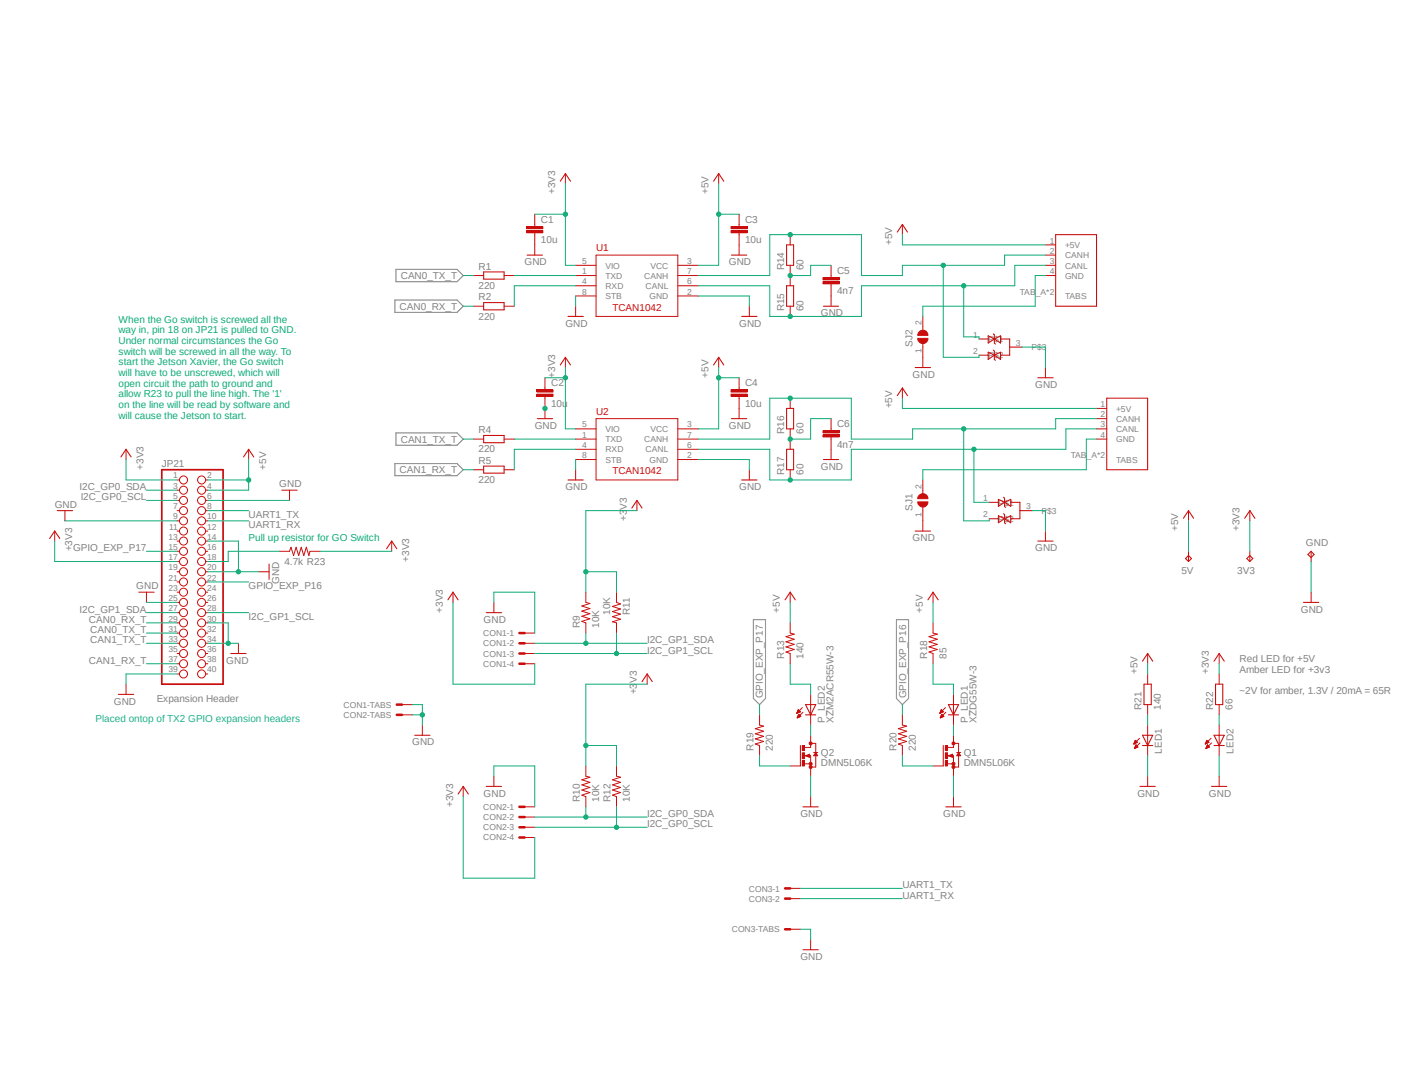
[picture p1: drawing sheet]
<svg xmlns="http://www.w3.org/2000/svg" width="279mm" height="216mm" viewBox="0 0 279 216" stroke-linecap="round" stroke-linejoin="round" font-family="sans-serif">
<path d="M9.4 32.6l268.8 158.8M278.2 32.6l-268.8 158.8" fill="none" stroke="#fff" stroke-width=".2"/>
<path d="M78.5 59.6h12.4l1.2 1.3-1.2 1.2h-12.4zM78.7 53.6h12.2l1.2 1.2-1.2 1.2h-12.2zM78.5 92.2h12.4l1.2 1.2-1.2 1.2h-12.4zM78.7 86.1h12.2l1.2 1.2-1.2 1.2h-12.2zM149.8 123.2h2.4v15.7l-1.2 1.2-1.2-1.2zM178.3 123.2h2.4v15.7l-1.2 1.2-1.2-1.2z" fill="none" stroke="#808080" stroke-width=".21"/>
<path d="M32.2 93.4h12.2v42.6h-12.2z" fill="none" stroke="#c90d0c" stroke-width=".34"/>
<g fill="none" stroke="#c90d0c" stroke-width=".2">
<path d="M112.4 34.5v2M142.9 34.5v2M94.1 54.8h2.1M100.2 54.8h2.1M104.7 45.8h3.2v.5h-3.2zM104.7 45h3.2v.5h-3.2zM106.3 42.6v2.4M106.3 46.3v4.4M114.5 54.8h4M114.5 58.8h4M114.5 52.7h4M114.5 56.8h4"/>
<path d="M118.5 50.7h16.3v12.2h-16.3zM134.8 54.8h4.1M134.8 58.8h4.1M134.8 52.7h4.1M134.8 56.8h4.1M145.4 45.8h3.2v.5h-3.2zM145.4 45h3.2v.5h-3.2zM147 42.6v2.4M147 46.3v4.4M157.1 46.7v2M157.1 52.7v4.1M163.7 56h3.2v.4h-3.2z"/>
<path d="M163.7 55.2h3.2v.4h-3.2zM165.3 52.7v2.5M165.3 56.4v4.5M94.1 60.9h2.1M100.2 60.9h2.1M106.8 78.4h3.2v.4h-3.2zM106.8 77.5h3.2v.4h-3.2zM108.4 75.1v2.5M108.4 78.7v4.5M112.4 71v2.1M142.9 71v2.1M145.4 78.4h3.2v.4h-3.2z"/>
<path d="M145.4 77.5h3.2v.4h-3.2zM147 75.1v2.5M147 78.7v4.5M149 60.9v2M157.1 60.9v2M157.1 79.2v2M25.1 89.3v2.1M35.2 95.4h.5M35.2 97.5h.5M35.2 99.5h.5M40.9 95.4h.4M40.9 97.5h.4"/>
<path d="M40.9 99.5h.4M49.4 89.3v2.1M57.6 97.5v2M94.1 87.3h2.1M94.1 93.4h2.1M100.2 87.3h2.1M100.2 93.4h2.1M114.5 87.3h4M114.5 91.4h4M114.5 85.3h4M114.5 89.3h4M118.5 83.2h16.3v12.2h-16.3z"/>
<path d="M134.8 87.3h4.1M134.8 91.4h4.1M134.8 85.3h4.1M134.8 89.3h4.1M149 93.4v2M157.1 85.3v4M157.1 93.4v2M163.7 86.4h3.2v.5h-3.2zM163.7 85.6h3.2v.5h-3.2zM165.3 83.2v2.4M165.3 86.9v4.5M10.9 105.6v2"/>
<path d="M12.9 101.5v2M29.1 117.7v2.1M35.2 101.5h.5M35.2 103.5h.5M35.2 105.6h.5M35.2 107.6h.5M35.2 109.6h.5M35.2 111.6h.5M35.2 113.7h.5M35.2 115.7h.5M35.2 117.7h.5M35.2 119.8h.5"/>
<path d="M40.9 101.5h.4M40.9 103.5h.4M40.9 105.6h.4M40.9 107.6h.4M40.9 109.6h.4M40.9 111.6h.4M40.9 113.7h.4M40.9 115.7h.4M40.9 117.7h.4M40.9 119.8h.4M51.5 113.7h2M116.5 117.7v2.1l.8 .2-1.6 .5 1.6 .5-1.6 .5 1.6 .5-1.6 .5 1.6 .5-1.6 .5 .8 .3v2.1"/>
<path d="M122.6 117.7v2.1l.8 .3-1.6 .5 1.6 .5-1.6 .5 1.6 .5-1.6 .5 1.6 .5-1.6 .5 .8 .2v2.1M25.1 136v2M35.2 121.8h.5M35.2 123.8h.5M35.2 125.9h.5M35.2 127.9h.5M35.2 129.9h.5M35.2 132h.5M35.2 134h.5M40.9 121.8h.4M40.9 123.8h.4M40.9 125.9h.4"/>
<path d="M40.9 127.9h.4M40.9 129.9h.4M40.9 132h.4M40.9 134h.4M47.4 127.9v2M128.7 134v2M157.1 123.8v2.1l.8 .2-1.6 .5 1.6 .5-1.6 .5 1.6 .5-1.6 .5 1.6 .5-1.6 .5 .8 .3v2.1M161.2 138v6.1M185.5 123.8v2.1l.9 .2-1.7 .5 1.7 .5-1.7 .5 1.7 .5-1.7 .5 1.7 .5-1.7 .5 .8 .3v2.1M189.6 138v6.1M116.5 152.3v2l.8 .2-1.6 .5 1.6 .5-1.6 .5 1.6 .5-1.6 .6 1.6 .5-1.6 .5 .8 .3v2M122.6 152.3v2l.8 .2-1.6 .5 1.6 .5-1.6 .5 1.6 .5-1.6 .6 1.6 .5-1.6 .5 .8 .3v2"/>
<path d="M158.5 141.8h.1M158.5 141.7h.1M158.5 141.6h.3M158.5 141.6h.4M158.5 141.6h.5M158.5 142.7h.1M158.6 141.5h.5M158.6 142.6h.1M158.6 141.4h.5M158.6 141.4h.4M158.6 142.6h.3M158.6 142.5h.4"/>
<path d="M158.7 141.3h.3M158.7 142.5h.5M158.7 142.4h.5M158.7 141.2h.2M158.7 141.2h.1M158.7 142.3h.5M158.7 141.1l.5 .4-.7 .3zM158.7 142.3h.4M158.7 142.2h.3M158.8 142.2h.2M158.8 142l-.3 .7M158.8 142l.5 .4"/>
<path d="M158.8 142.1h.1M158.8 142h.1M159.3 142.4l-.8 .3M159.6 140.7l-1.1 1.1M159.7 141.6l-1.2 1.1M161.2 158.4v2M186.9 141.8h.1M186.9 141.7h.2M186.9 141.6h.3M187 141.6h.4M187 141.6h.5M187 142.7h.1"/>
<path d="M187 141.5h.6M187 141.4h.5M187 142.6h.2M187 142.6h.3M187.1 141.4h.4M187.1 142.5h.4M187.1 141.3h.3M187.1 141.2h.2M187.1 142.5h.5M187.1 142.4h.6M187.2 141.2h.1M187.2 142.3h.4"/>
<path d="M187.2 142.3h.3M187.2 142.2h.3M187.2 141.1l-.3 .7M187.2 141.1l.4 .4-.7 .3M187.2 141.1h.1M187.2 142.1h.2M187.3 142h.1M187.3 142l-.3 .7M187.3 142l.4 .4-.7 .3M188 140.7l-1.1 1.1M188.1 141.6l-1.1 1.1M189.6 158.4v2"/>
<circle cx="36.5" cy="95.4" r=".8"/>
<circle cx="36.5" cy="97.5" r=".8"/>
<circle cx="36.5" cy="99.5" r=".8"/>
<circle cx="40.1" cy="95.4" r=".8"/>
<circle cx="40.1" cy="99.5" r=".8"/>
<circle cx="40.1" cy="97.5" r=".8"/>
<circle cx="36.5" cy="113.7" r=".8"/>
<circle cx="36.5" cy="117.7" r=".8"/>
<circle cx="36.5" cy="111.6" r=".8"/>
<circle cx="36.5" cy="101.5" r=".8"/>
<circle cx="36.5" cy="103.5" r=".8"/>
<circle cx="36.5" cy="115.7" r=".8"/>
<circle cx="36.5" cy="105.6" r=".8"/>
<circle cx="36.5" cy="107.6" r=".8"/>
<circle cx="36.5" cy="109.6" r=".8"/>
<circle cx="36.5" cy="119.8" r=".8"/>
<circle cx="40.1" cy="101.5" r=".8"/>
<circle cx="40.1" cy="113.7" r=".8"/>
<circle cx="40.1" cy="105.6" r=".8"/>
<circle cx="40.1" cy="103.5" r=".8"/>
<circle cx="40.1" cy="115.7" r=".8"/>
<circle cx="40.1" cy="109.6" r=".8"/>
<circle cx="40.1" cy="117.7" r=".8"/>
<circle cx="40.1" cy="111.6" r=".8"/>
<circle cx="40.1" cy="107.6" r=".8"/>
<circle cx="40.1" cy="119.8" r=".8"/>
<circle cx="36.5" cy="134" r=".8"/>
<circle cx="36.5" cy="132" r=".8"/>
<circle cx="36.5" cy="123.8" r=".8"/>
<circle cx="36.5" cy="127.9" r=".8"/>
<circle cx="36.5" cy="129.9" r=".8"/>
<circle cx="36.5" cy="121.8" r=".8"/>
<circle cx="36.5" cy="125.9" r=".8"/>
<circle cx="40.1" cy="134" r=".8"/>
<circle cx="40.1" cy="127.9" r=".8"/>
<circle cx="40.1" cy="121.8" r=".8"/>
<circle cx="40.1" cy="132" r=".8"/>
<circle cx="40.1" cy="129.9" r=".8"/>
<circle cx="40.1" cy="123.8" r=".8"/>
<circle cx="40.1" cy="125.9" r=".8"/>
</g>
<g fill="none" stroke="#c90d0c" stroke-width=".21">
<path d="M111.4 36l1-1.5 1.1 1.5M141.9 36l1-1.5 1 1.5M96.2 54.1h4v1.4h-4zM104.8 50.7h3.1M145.5 50.7h3M156.4 56.8h1.4v4.1h-1.4zM156.4 48.7h1.4v4h-1.4zM96.2 60.2h4v1.4h-4zM111.4 72.6l1-1.6 1.1 1.6M141.9 72.6l1-1.6 1 1.6M147.5 62.9h3M163.7 60.9h3.1"/>
<path d="M24 90.8l1.1-1.5 1 1.5M48.4 90.8l1-1.5 1.1 1.5M56 97.5h3.1M96.2 86.6h4v1.4h-4zM96.2 92.7h4v1.4h-4zM106.8 83.2h3.1M145.5 83.2h3M147.5 95.4h3M156.4 81.2h1.4v4.1h-1.4zM156.4 89.3h1.4v4.1h-1.4zM163.7 91.4h3.1M9.9 107.1l1-1.5 1 1.5"/>
<path d="M11.4 101.5h3M27.6 117.7h3M53.5 112.1v3.1M23.5 138h3.1M45.9 129.9h3M127.7 135.5l1-1.5 1 1.5M160.2 140.1h2l-1 2zM160.2 142.1h2M188.6 142.1h2M188.6 140.1h2l-1 2zM159.7 160.4h3M188.1 160.4h3"/>
</g>
<path d="M104.7 46.1h3.2M104.7 45.3h3.2M145.4 46.1h3.2M145.4 45.3h3.2M163.7 56.2h3.2M163.7 55.4h3.2M106.8 78.6h3.2M106.8 77.7h3.2M145.4 78.6h3.2M145.4 77.7h3.2M163.7 86.7h3.2M163.7 85.9h3.2" fill="none" stroke="#c90d0c" stroke-width=".42"/>
<path d="M182.9 65.9a1 1 0 0 1 1.1-.2 1 1 0 0 1 .5 1h-2l.1-.5z" fill-rule="evenodd" fill="#c90d0c"/>
<path d="M182.9 65.9a1 1 0 0 1 1.1-.2 1 1 0 0 1 .5 1h-2l.1-.5z" fill="none" stroke="#c90d0c" stroke-width=".2"/>
<path d="M182.5 67.3h2a1.02 1.02 0 0 1-1 1 1.02 1.02 0 0 1-1-1z" fill-rule="evenodd" fill="#c90d0c"/>
<path d="M182.5 67.3h2a1.02 1.02 0 0 1-1 1 1.02 1.02 0 0 1-1-1zM183.5 62.9v2.8M183.5 68.3v2.7" fill="none" stroke="#c90d0c" stroke-width=".2"/>
<path d="M182.9 98.4a1 1 0 0 1 1-.2 1 1 0 0 1 .6 .9h-2l.1-.5z" fill-rule="evenodd" fill="#c90d0c"/>
<path d="M182.9 98.4a1 1 0 0 1 1-.2 1 1 0 0 1 .6 .9h-2l.1-.5z" fill="none" stroke="#c90d0c" stroke-width=".2"/>
<path d="M182.5 99.8h2a1.02 1.02 0 0 1-1 1 1.02 1.02 0 0 1-1-1z" fill-rule="evenodd" fill="#c90d0c"/>
<g fill="none" stroke="#c90d0c" stroke-width=".2">
<path d="M179.5 44.6v2.1M114.5 60.9v2M179.5 77.1v2.1M183.5 71v2.1M114.5 93.4v2M126.7 99.5v2M182.5 99.8h2a1.02 1.02 0 0 1-1 1 1.02 1.02 0 0 1-1-1zM183.5 95.4v2.7M90.1 117.7v2.1M98.2 119.8v2M183.5 100.8v4.8M104.3 125.9h2"/>
<path d="M104.3 127.9h2M104.3 129.9h2M104.3 132h2M79.9 140.1h2.1M79.9 142.1h2.1M84 144.1v2.1M92.1 156.3v2.1M98.2 154.3v2M188.4 151.8h1.2M188.6 150.2l.8-.3v.6zM189.6 147.8h1v4.7h-1v-2.3h-1.2M189.6 148.2v.4h-1.2"/>
<path d="M190.2 149.6h.9M190.6 149.6l.5 .6h-.9zM104.3 160.4h2M104.3 162.4h2M104.3 164.5h2M104.3 166.5h2M157.1 176.6h2.1M157.1 178.6h2.1M157.1 184.7h2.1M161.2 186.8v2"/>
</g>
<g fill="none" stroke="#c90d0c" stroke-width=".21">
<path d="M178.4 46.1l1.1-1.5 1 1.5M112.9 62.9h3.1M178.4 78.7l1.1-1.6 1 1.6M182 73.1h3M112.9 95.4h3.1M89.1 119.3l1-1.6 1 1.6M125.6 101l1.1-1.5 1 1.5M182 105.6h3M96.7 121.8h3M82.5 146.2h3M91.1 157.9l1-1.6 1 1.6M96.7 156.3h3"/>
<path d="M187.6 148.2v4.1M188.8 150.2l.5 .3v-.5l-.4 .2M190.6 149.8l.2 .3h-.3zM159.7 188.8h3"/>
</g>
<g fill="none" stroke="#c90d0c" stroke-width=".51">
<path d="M103.3 125.9h1M103.3 127.9h1M103.3 129.9h1M103.3 132h1M78.9 140.1h1M78.9 142.1h1M103.3 160.4h1M103.3 162.4h1M103.3 164.5h1M103.3 166.5h1M156.1 176.6h1M156.1 178.6h1"/>
<path d="M156.1 184.7h1"/>
</g>
<circle cx="189.6" cy="152.5" r=".3" fill="#c90d0c"/>
<circle cx="189.6" cy="152.5" r=".3" fill="none" stroke="#c90d0c" stroke-width=".2"/>
<circle cx="189.6" cy="151.8" r=".3" fill="#c90d0c"/>
<circle cx="189.6" cy="151.8" r=".3" fill="none" stroke="#c90d0c" stroke-width=".2"/>
<circle cx="189.6" cy="147.8" r=".3" fill="#c90d0c"/>
<circle cx="189.6" cy="147.8" r=".3" fill="none" stroke="#c90d0c" stroke-width=".2"/>
<path d="M188 148.2h.4v1h-.4z" fill-rule="evenodd" fill="#c90d0c"/>
<path d="M188 148.2h.4v1h-.4z" fill="none" stroke="#c90d0c" stroke-width=".2"/>
<path d="M188 151.3h.4v1h-.4z" fill-rule="evenodd" fill="#c90d0c"/>
<path d="M188 151.3h.4v1h-.4z" fill="none" stroke="#c90d0c" stroke-width=".2"/>
<path d="M188 149.6h.4v1.2h-.4z" fill-rule="evenodd" fill="#c90d0c"/>
<path d="M160 151.8h1.2M160.2 150.2l.8-.3v.6zM161.2 147.8h1v4.7h-1v-2.3h-1.2M161.2 148.2v.4h-1.2M161.8 149.6h.8M162.2 149.6l.4 .6h-.8zM185.5 152.3h2.1M188 149.6h.4v1.2h-.4zM189.6 146.2v2M189.6 152.3v2" fill="none" stroke="#c90d0c" stroke-width=".2"/>
<path d="M159.2 148.2v4.1M160.4 150.2l.5 .3v-.5l-.4 .2M162.2 149.8l.2 .3h-.4z" fill="none" stroke="#c90d0c" stroke-width=".21"/>
<circle cx="161.2" cy="152.5" r=".3" fill="#c90d0c"/>
<circle cx="161.2" cy="152.5" r=".3" fill="none" stroke="#c90d0c" stroke-width=".2"/>
<circle cx="161.2" cy="151.8" r=".3" fill="#c90d0c"/>
<circle cx="161.2" cy="151.8" r=".3" fill="none" stroke="#c90d0c" stroke-width=".2"/>
<circle cx="161.2" cy="147.8" r=".3" fill="#c90d0c"/>
<circle cx="161.2" cy="147.8" r=".3" fill="none" stroke="#c90d0c" stroke-width=".2"/>
<path d="M159.6 148.2h.4v1h-.4z" fill-rule="evenodd" fill="#c90d0c"/>
<path d="M159.6 148.2h.4v1h-.4z" fill="none" stroke="#c90d0c" stroke-width=".2"/>
<path d="M159.6 151.3h.4v1h-.4z" fill-rule="evenodd" fill="#c90d0c"/>
<path d="M159.6 151.3h.4v1h-.4z" fill="none" stroke="#c90d0c" stroke-width=".2"/>
<path d="M159.6 149.6h.4v1.2h-.4z" fill-rule="evenodd" fill="#c90d0c"/>
<g fill="none" stroke="#c90d0c" stroke-width=".2">
<path d="M207.9 48.7h2M207.9 50.7h2M207.9 52.7h2M207.9 54.8h2M207.9 73.1v2M218.1 81.2h2M218.1 83.2h2M218.1 85.3h2M218.1 87.3h2M55.5 109.6h2.1l.3-.8 .5 1.6 .5-1.6 .5 1.6 .5-1.6 .5 1.6 .5-1.6 .5 1.6 .2-.8h2.1M77.9 107.6v2M157.1 117.7v2.1"/>
<path d="M185.5 117.7v2.1M207.9 105.6v2M236.3 101.5v2M236.3 109.6v2M248.5 101.5v2M248.5 109.6v2M260.7 109.6v2M260.7 117.7v2.1M228.2 129.9v2.1M228.2 134v2M242.4 129.9v2.1M242.4 134v2"/>
<path d="M151 142.1v2l.8 .3-1.6 .5 1.6 .5-1.6 .5 1.6 .5-1.6 .5 1.6 .5-1.6 .5 .8 .3v2M157.1 152.3h2.1M159.6 149.6h.4v1.2h-.4zM161.2 146.2v2M161.2 152.3v2M179.5 142.1v2l.8 .3-1.7 .5 1.7 .5-1.7 .5 1.7 .5-1.7 .5 1.7 .5-1.7 .5 .9 .3v2M225.5 147.9h.1M225.5 147.8h.2M225.6 147.7h.2M225.6 147.7h.3M225.6 147.6h.5M225.6 148.8h.1"/>
<path d="M225.6 147.5l.6 .1M225.7 147.4h.4M225.7 147.4h.3M225.7 148.6h.4M225.7 148.5h.5M225.7 147.3h.2M225.7 148.5h.6M225.8 147.2l-.3 .7M225.8 147.2l.4 .4M225.8 147.3h.1M225.8 147.2h.1M225.8 148.4h.4"/>
<path d="M225.8 148.3h.3M225.8 148.3h.2M225.9 148.1l-.3 .7M225.9 148.1l.4 .4M225.9 148.1l-.1 .1M225.9 148.7h-.3M226.2 147.6l-.7 .3M226.3 148.5l-.7 .3M226.6 146.8l-1.1 1.1M226.7 147.7l-1.1 1.1M228.2 140.1v2M228.2 144.1v6.1"/>
<path d="M228.2 154.3v2M239.7 147.9h.1M239.7 147.8h.2M239.8 147.7h.2M239.8 147.7h.4M239.8 147.6h.5M239.8 147.6h.6M239.8 148.8h.1M239.9 147.4h.4M239.9 147.4h.3M239.9 148.6h.4M239.9 148.5h.5"/>
<path d="M239.9 147.3h.3M239.9 148.5h.6M240 147.3h.1M240 147.2h.1M240 148.4h.4M240 147.2l-.3 .7M240 147.2l.4 .4M240 148.3h.3M240 148.3h.2M240.1 148.7h-.3M240.1 148.1v.1M240.1 148.1l-.3 .7"/>
<path d="M240.1 148.1l.4 .4M240.4 147.6l-.7 .3M240.5 148.5l-.7 .3M240.8 146.8l-1.1 1.1M240.9 147.7l-1.1 1.1M242.4 140.1v2M242.4 144.1v6.1M242.4 154.3v2"/>
</g>
<g fill="none" stroke="#c90d0c" stroke-width=".21">
<path d="M209.9 46.7h8.2v14.2h-8.2zM194.7 67.4h1.8M194.7 70.6h1.8M196.5 66.8l1.2 .6-1.2 .8zM196.5 70l1.2 .6-1.2 .9zM197.5 66.4l.2 .1v.9M197.5 69.6l.2 .2v.8M197.7 67.6v.6l.3 .2M197.7 70.8v.7l.3 .1M197.7 67.4l1.3-.6v1.4zM197.7 70.6l1.3-.6v1.5zM199 67.4h1.8v3.2h-1.8"/>
<path d="M200.8 69h2.4M206.4 75.1h3M220.1 79.2h8.1v14.2h-8.1zM196.7 99.9h1.8M198.5 99.3l1.3 .6-1.3 .8zM199.6 98.8l.2 .3v.8M199.8 99.9l1.2-.6v1.4zM201 99.9h1.8v3.2h-1.8M76.9 109.1l1-1.5 1 1.5M156.1 119.3l1-1.6 1.1 1.6M184.5 119.3l1-1.6 1.1 1.6M196.7 103.1h1.8"/>
<path d="M198.5 102.5l1.3 .6-1.3 .8zM199.6 102.1l.2 .2v.8M199.8 100.1v.6l.2 .2M199.8 103.3v.6l.2 .2M199.8 103.1l1.2-.6v1.4zM202.8 101.5h2.5M206.4 107.6h3M235.3 103l1-1.5 1.1 1.5M235.8 111l.5-.6 .6 .6-.6 .6zM247.5 103l1-1.5 1.1 1.5M247.9 111l.6-.6 .6 .6-.6 .6zM259.2 119.8h3.1"/>
<path d="M260.1 110.2l.6-.6 .6 .6-.6 .6zM227.2 131.4l1-1.5 1 1.5M227.5 136h1.4v4.1h-1.4zM241.4 131.4l1-1.5 1.1 1.5M241.7 136h1.5v4.1h-1.5zM226.7 156.3h3M227.2 146.2h2l-1 2zM227.2 148.2h2M240.9 156.3h3.1M241.4 148.2h2.1M241.4 146.2h2.1l-1.1 2z"/>
</g>
<path d="M41.3 99.5h16.3M12.9 103.5h22.3M41.3 107.6h6.1v6.1M41.3 113.7h10.2" fill="none" stroke="#0dab76" stroke-width=".2"/>
<circle cx="47.4" cy="113.7" r=".43" fill="#0dab76"/>
<g fill="none" stroke="#0dab76" stroke-width=".2">
<path d="M41.3 123.8h4.1v4.1M41.3 127.9h6.1"/>
<circle cx="47.4" cy="113.7" r=".43"/>
</g>
<circle cx="45.4" cy="127.9" r=".43" fill="#0dab76"/>
<g fill="none" stroke="#0dab76" stroke-width=".2">
<path d="M138.9 58.8h10.1v2.1M138.9 91.4h10.1v2M29.1 119.8h6.1M35.2 134h-10.1v2"/>
<circle cx="45.4" cy="127.9" r=".43"/>
</g>
<circle cx="108.4" cy="81.2" r=".43" fill="#0dab76"/>
<g fill="none" stroke="#0dab76" stroke-width=".2">
<path d="M98.2 119.8v-2.1h8.1v8.2M82 142.1h2M82 140.1h2v4M98.2 154.3v-2h8.1v8.1"/>
<circle cx="108.4" cy="81.2" r=".43"/>
</g>
<circle cx="84" cy="142.1" r=".43" fill="#0dab76"/>
<g fill="none" stroke="#0dab76" stroke-width=".2">
<path d="M112.4 36.5v16.2h2.1M106.3 42.6h6.1M114.5 58.8v2.1M203.2 69h4.7v4.1M25.1 91.4v4h10.1M114.5 91.4v2M10.9 107.6v4h24.3M205.3 101.5h2.6v4.1M260.7 111.6v6.1M161.2 154.3v4.1M189.6 154.3v4.1M228.2 150.2v4.1"/>
<path d="M242.4 150.2v4.1M159.2 184.7h2v2.1"/>
<circle cx="84" cy="142.1" r=".43"/>
</g>
<circle cx="112.4" cy="42.6" r=".43" fill="#0dab76"/>
<g fill="none" stroke="#0dab76" stroke-width=".2">
<path d="M108.4 75.1h4M112.4 73.1v12.2h2.1"/>
<circle cx="112.4" cy="42.6" r=".43"/>
</g>
<circle cx="112.4" cy="75.1" r=".43" fill="#0dab76"/>
<g fill="none" stroke="#0dab76" stroke-width=".2">
<path d="M128.7 136h-12.2v16.3M116.5 148.2h6.1v4.1"/>
<circle cx="112.4" cy="75.1" r=".43"/>
</g>
<circle cx="116.5" cy="148.2" r=".43" fill="#0dab76"/>
<g fill="none" stroke="#0dab76" stroke-width=".2">
<path d="M116.5 113.7h6.1v4M126.7 101.5h-10.2v16.2"/>
<circle cx="116.5" cy="148.2" r=".43"/>
</g>
<circle cx="116.5" cy="113.7" r=".43" fill="#0dab76"/>
<g fill="none" stroke="#0dab76" stroke-width=".2">
<path d="M92.1 60.9h2M92.1 87.3h2M92.1 93.4h2M63.7 109.6h14.2M90.1 119.8v16.2h16.2v-4M248.5 103.5v6.1M29.1 123.8h6.1M29.1 127.9h6.1M29.1 132h6.1M29.1 121.8h6.1M106.3 127.9h22.4M116.5 125.9v2"/>
<path d="M242.4 132v2M92.1 158.4v16.2h14.2v-8.1"/>
<circle cx="116.5" cy="113.7" r=".43"/>
</g>
<circle cx="116.5" cy="127.9" r=".43" fill="#0dab76"/>
<g fill="none" stroke="#0dab76" stroke-width=".2">
<path d="M41.3 121.8h8.1M106.3 129.9h22.4M122.6 125.9v4"/>
<circle cx="116.5" cy="127.9" r=".43"/>
</g>
<circle cx="122.6" cy="129.9" r=".43" fill="#0dab76"/>
<g fill="none" stroke="#0dab76" stroke-width=".2">
<path d="M29.1 97.5h6.1M106.3 162.4h22.4M116.5 160.4v2"/>
<circle cx="122.6" cy="129.9" r=".43"/>
</g>
<circle cx="116.5" cy="162.4" r=".43" fill="#0dab76"/>
<g fill="none" stroke="#0dab76" stroke-width=".2">
<path d="M29.1 99.5h6.1M106.3 164.5h22.4M122.6 160.4v4.1"/>
<circle cx="116.5" cy="162.4" r=".43"/>
</g>
<circle cx="122.6" cy="164.5" r=".43" fill="#0dab76"/>
<g fill="none" stroke="#0dab76" stroke-width=".2">
<path d="M41.3 95.4h8.1M49.4 91.4v6.1h-8.1M29.1 109.6h6.1M41.3 101.5h8.1M41.3 103.5h8.1M41.3 115.7h8.1M151 140.1v2M179.5 140.1v2M159.2 176.6h20.3M159.2 178.6h20.3"/>
<circle cx="122.6" cy="164.5" r=".43"/>
</g>
<circle cx="49.4" cy="95.4" r=".43" fill="#0dab76"/>
<g fill="none" stroke="#0dab76" stroke-width=".2">
<path d="M142.9 36.5v16.2h-4M142.9 42.6h4.1"/>
<circle cx="49.4" cy="95.4" r=".43"/>
</g>
<circle cx="142.9" cy="42.6" r=".43" fill="#0dab76"/>
<g fill="none" stroke="#0dab76" stroke-width=".2">
<path d="M142.9 73.1v12.2h-4M142.9 75.1h4.1"/>
<circle cx="142.9" cy="42.6" r=".43"/>
</g>
<circle cx="142.9" cy="75.1" r=".43" fill="#0dab76"/>
<g fill="none" stroke="#0dab76" stroke-width=".2">
<path d="M92.1 54.8h2M165.3 52.7h-4.1v2.1h-4.1M179.5 46.7v2h28.4M179.5 79.2v2h38.6M157.1 119.8v4M185.5 119.8v4M236.3 103.5v6.1M29.1 125.9h6.1M157.1 132v4h4.1v2M185.5 132v4h4.1v2M228.2 132v2"/>
<circle cx="142.9" cy="75.1" r=".43"/>
</g>
<circle cx="157.1" cy="54.8" r=".43" fill="#0dab76"/>
<g fill="none" stroke="#0dab76" stroke-width=".2">
<path d="M165.3 83.2h-4.1v4.1h-4.1"/>
<circle cx="157.1" cy="54.8" r=".43"/>
</g>
<circle cx="157.1" cy="87.3" r=".43" fill="#0dab76"/>
<g fill="none" stroke="#0dab76" stroke-width=".2">
<path d="M138.9 87.3h14.2v-8.1h16.2v8.1h12.2"/>
<circle cx="157.1" cy="87.3" r=".43"/>
</g>
<circle cx="157.1" cy="79.2" r=".43" fill="#0dab76"/>
<g fill="none" stroke="#0dab76" stroke-width=".2">
<path d="M181.5 87.3v-2h10.1v18.2h5.1v-.4"/>
<circle cx="157.1" cy="79.2" r=".43"/>
</g>
<circle cx="191.6" cy="85.3" r=".43" fill="#0dab76"/>
<g fill="none" stroke="#0dab76" stroke-width=".2">
<path d="M138.9 89.3h14.2v6.1h16.2v-6.1M218.1 83.2h-8.2v2.1h-18.3"/>
<circle cx="191.6" cy="85.3" r=".43"/>
</g>
<circle cx="157.1" cy="95.4" r=".43" fill="#0dab76"/>
<g fill="none" stroke="#0dab76" stroke-width=".2">
<path d="M169.3 89.3h24.4v10.6"/>
<circle cx="157.1" cy="95.4" r=".43"/>
</g>
<circle cx="193.7" cy="89.3" r=".43" fill="#0dab76"/>
<g fill="none" stroke="#0dab76" stroke-width=".2">
<path d="M179.5 52.7v2.1h-8.2v-8.1h-18.2v8.1h-14.2M193.7 99.9h3M218.1 85.3h-6.1v4h-18.3"/>
<circle cx="193.7" cy="89.3" r=".43"/>
</g>
<circle cx="157.1" cy="46.7" r=".43" fill="#0dab76"/>
<g fill="none" stroke="#0dab76" stroke-width=".2">
<path d="M179.5 52.7h20.3M187.6 52.7v18.3"/>
<circle cx="157.1" cy="46.7" r=".43"/>
</g>
<circle cx="187.6" cy="52.7" r=".43" fill="#0dab76"/>
<g fill="none" stroke="#0dab76" stroke-width=".2">
<path d="M138.9 56.8h14.2v6.1h18.2v-6.1M207.9 50.7h-8.1v2M194.7 70.6v.4h-7.1"/>
<circle cx="187.6" cy="52.7" r=".43"/>
</g>
<circle cx="157.1" cy="62.9" r=".43" fill="#0dab76"/>
<g fill="none" stroke="#0dab76" stroke-width=".2">
<path d="M171.3 56.8h30.5M191.6 56.8v10.2"/>
<circle cx="157.1" cy="62.9" r=".43"/>
</g>
<circle cx="191.6" cy="56.8" r=".43" fill="#0dab76"/>
<g fill="none" stroke="#0dab76" stroke-width=".2">
<path d="M102.3 54.8h12.2M114.5 56.8h-12.2v4.1M207.9 52.7h-6.1v4.1M207.9 54.8h-2v6.1h-22.4v2M191.6 67h3.1v.4M102.3 87.3h12.2M114.5 89.3h-12.2v4.1M218.1 87.3h-2.1v6.1h-32.5v2M55.5 109.6h-10.1v2h-4.1M151 150.2v2.1h6.1M161.2 144.1v2.1M179.5 150.2v2.1h6"/>
<path d="M189.6 144.1v2.1M228.2 142.1v2M242.4 142.1v2"/>
<circle cx="191.6" cy="56.8" r=".43"/>
</g>
<g font-size="2" fill="#808080">
<text x="110.4" y="38.6" transform="rotate(-90 110.4 38.6)">+3V3</text>
<text x="140.9" y="38.6" transform="rotate(-90 140.9 38.6)">+5V</text>
<text x="107.6" y="44.3">C1</text>
<text x="148.2" y="44.3">C3</text>
<text x="95.2" y="53.6">R1</text>
<text x="104.3" y="52.7">GND</text>
<text x="107.6" y="48.4">10u</text>
<text x="144.9" y="52.7">GND</text>
<text x="148.2" y="48.4">10u</text>
<text x="155.9" y="53.8" transform="rotate(-90 155.9 53.8)">R14</text>
<text x="159.8" y="53.8" transform="rotate(-90 159.8 53.8)">60</text>
<text x="177.4" y="48.7" transform="rotate(-90 177.4 48.7)">+5V</text>
<text x="79.7" y="55.5">CAN0_TX_T</text>
<text x="95.2" y="57.4">220</text>
<text x="95.2" y="59.7">R2</text>
<text x="166.5" y="58.5">4n7</text>
<text x="166.5" y="54.5">C5</text>
<text x="79.5" y="61.6">CAN0_RX_T</text>
<text x="95.2" y="63.5">220</text>
<text x="112.4" y="64.9">GND</text>
<text x="147" y="64.9">GND</text>
<text x="155.9" y="61.9" transform="rotate(-90 155.9 61.9)">R15</text>
<text x="159.8" y="61.9" transform="rotate(-90 159.8 61.9)">60</text>
<text x="163.2" y="62.9">GND</text>
<text x="181.5" y="69" transform="rotate(-90 181.5 69)">SJ2</text>
<text x="109.6" y="76.8">C2</text>
<text x="110.4" y="75.1" transform="rotate(-90 110.4 75.1)">+3V3</text>
<text x="140.9" y="75.1" transform="rotate(-90 140.9 75.1)">+5V</text>
<text x="148.2" y="76.8">C4</text>
<text x="181.5" y="75.1">GND</text>
<text x="205.9" y="77.1">GND</text>
<text x="109.6" y="80.9">10u</text>
<text x="148.2" y="80.9">10u</text>
<text x="177.4" y="81.2" transform="rotate(-90 177.4 81.2)">+5V</text>
<text x="79.7" y="88">CAN1_TX_T</text>
<text x="95.2" y="89.9">220</text>
<text x="95.2" y="86.1">R4</text>
<text x="106.3" y="85.3">GND</text>
<text x="144.9" y="85.3">GND</text>
<text x="155.9" y="86.3" transform="rotate(-90 155.9 86.3)">R16</text>
<text x="159.8" y="86.3" transform="rotate(-90 159.8 86.3)">60</text>
<text x="166.5" y="89">4n7</text>
<text x="166.5" y="85">C6</text>
<text x="28.5" y="93.4" transform="rotate(-90 28.5 93.4)">+3V3</text>
<text x="32.2" y="92.9">JP21</text>
<text x="52.9" y="93.4" transform="rotate(-90 52.9 93.4)">+5V</text>
<text x="79.5" y="94.1">CAN1_RX_T</text>
<text x="95.2" y="92.2">R5</text>
<text x="155.9" y="94.4" transform="rotate(-90 155.9 94.4)">R17</text>
<text x="159.8" y="94.4" transform="rotate(-90 159.8 94.4)">60</text>
<text x="163.2" y="93.4">GND</text>
<text x="10.9" y="100.9">GND</text>
<text x="15.8" y="97.5">I2C_GP0_SDA</text>
<text x="16" y="99.5">I2C_GP0_SCL</text>
<text x="55.5" y="96.9">GND</text>
<text x="95.2" y="96">220</text>
<text x="112.4" y="97.5">GND</text>
<text x="147" y="97.5">GND</text>
<text x="181.5" y="101.5" transform="rotate(-90 181.5 101.5)">SJ1</text>
<text x="49.4" y="103">UART1_TX</text>
<text x="49.4" y="105">UART1_RX</text>
<text x="124.6" y="103.5" transform="rotate(-90 124.6 103.5)">+3V3</text>
<text x="181.5" y="107.6">GND</text>
<text x="234.3" y="105.6" transform="rotate(-90 234.3 105.6)">+5V</text>
<text x="246.5" y="105.6" transform="rotate(-90 246.5 105.6)">+3V3</text>
<text x="14.4" y="109.6" transform="rotate(-90 14.4 109.6)">+3V3</text>
<text x="14.5" y="109.6">GPIO_EXP_P17</text>
<text x="56.6" y="112.3">4.7k R23</text>
<text x="81.4" y="111.6" transform="rotate(-90 81.4 111.6)">+3V3</text>
<text x="205.9" y="109.6">GND</text>
<text x="259.7" y="108.6">GND</text>
<text x="27.1" y="117.1">GND</text>
<text x="49.4" y="117.1">GPIO_EXP_P16</text>
<text x="55.5" y="116.1" transform="rotate(-90 55.5 116.1)">GND</text>
<text x="234.9" y="114.1">5V</text>
<text x="246" y="114.1">3V3</text>
<text x="15.8" y="121.8">I2C_GP1_SDA</text>
<text x="17.7" y="123.8">CAN0_RX_T</text>
<text x="17.9" y="125.9">CAN0_TX_T</text>
<text x="49.4" y="123.2">I2C_GP1_SCL</text>
<text x="88.1" y="121.8" transform="rotate(-90 88.1 121.8)">+3V3</text>
<text x="96.2" y="123.8">GND</text>
<text x="115.3" y="124.8" transform="rotate(-90 115.3 124.8)">R9</text>
<text x="119.1" y="124.8" transform="rotate(-90 119.1 124.8)">10K</text>
<text x="121.4" y="122.3" transform="rotate(-90 121.4 122.3)">10K</text>
<text x="125.2" y="122.3" transform="rotate(-90 125.2 122.3)">R11</text>
<text x="155.1" y="121.8" transform="rotate(-90 155.1 121.8)">+5V</text>
<text x="183.5" y="121.8" transform="rotate(-90 183.5 121.8)">+5V</text>
<text x="258.7" y="121.8">GND</text>
<text x="17.7" y="132">CAN1_RX_T</text>
<text x="17.9" y="127.9">CAN1_TX_T</text>
<text x="45" y="132">GND</text>
<text x="128.7" y="127.9">I2C_GP1_SDA</text>
<text x="128.7" y="129.9">I2C_GP1_SCL</text>
<text x="155.9" y="130.9" transform="rotate(-90 155.9 130.9)">R13</text>
<text x="159.8" y="130.9" transform="rotate(-90 159.8 130.9)">140</text>
<text x="184.4" y="130.9" transform="rotate(-90 184.4 130.9)">R18</text>
<text x="188.2" y="130.9" transform="rotate(-90 188.2 130.9)">85</text>
<text x="246.5" y="131.7">Red LED for +5V</text>
<text x="226.2" y="134" transform="rotate(-90 226.2 134)">+5V</text>
<text x="240.4" y="134" transform="rotate(-90 240.4 134)">+3V3</text>
<text x="246.5" y="133.8">Amber LED for +3v3</text>
<text x="22.6" y="140.1">GND</text>
<text x="31.2" y="139.5">Expansion Header</text>
<text x="126.7" y="138" transform="rotate(-90 126.7 138)">+3V3</text>
<text x="151.7" y="138.9" transform="rotate(-90 151.7 138.9)">GPIO_EXP_P17</text>
<text x="164" y="143.7" transform="rotate(-90 164 143.7)">P_LED2</text>
<text x="165.8" y="143.7" transform="rotate(-90 165.8 143.7)">XZM2ACR55W-3</text>
<text x="180.2" y="138.9" transform="rotate(-90 180.2 138.9)">GPIO_EXP_P16</text>
<text x="192.5" y="143.7" transform="rotate(-90 192.5 143.7)">P_LED1</text>
<text x="194.2" y="143.7" transform="rotate(-90 194.2 143.7)">XZDG55W-3</text>
<text x="227" y="141.1" transform="rotate(-90 227 141.1)">R21</text>
<text x="230.8" y="141.1" transform="rotate(-90 230.8 141.1)">140</text>
<text x="241.3" y="141.1" transform="rotate(-90 241.3 141.1)">R22</text>
<text x="245.1" y="141.1" transform="rotate(-90 245.1 141.1)">66</text>
<text x="246.5" y="138">~2V for amber, 1.3V / 20mA = 65R</text>
<text x="82" y="148.2">GND</text>
<text x="149.8" y="149.2" transform="rotate(-90 149.8 149.2)">R19</text>
<text x="153.7" y="149.2" transform="rotate(-90 153.7 149.2)">220</text>
<text x="178.3" y="149.2" transform="rotate(-90 178.3 149.2)">R20</text>
<text x="182.1" y="149.2" transform="rotate(-90 182.1 149.2)">220</text>
<text x="231.1" y="149.8" transform="rotate(-90 231.1 149.8)">LED1</text>
<text x="245.3" y="149.8" transform="rotate(-90 245.3 149.8)">LED2</text>
<text x="163.2" y="152.3">DMN5L06K</text>
<text x="163.2" y="150.2">Q2</text>
<text x="191.6" y="152.3">DMN5L06K</text>
<text x="191.6" y="150.2">Q1</text>
<text x="90.1" y="160.4" transform="rotate(-90 90.1 160.4)">+3V3</text>
<text x="96.2" y="158.4">GND</text>
<text x="115.3" y="159.4" transform="rotate(-90 115.3 159.4)">R10</text>
<text x="119.1" y="159.4" transform="rotate(-90 119.1 159.4)">10K</text>
<text x="121.4" y="159.4" transform="rotate(-90 121.4 159.4)">R12</text>
<text x="125.2" y="159.4" transform="rotate(-90 125.2 159.4)">10K</text>
<text x="226.2" y="158.4">GND</text>
<text x="240.4" y="158.4">GND</text>
<text x="128.7" y="162.4">I2C_GP0_SDA</text>
<text x="128.7" y="164.5">I2C_GP0_SCL</text>
<text x="159.2" y="162.4">GND</text>
<text x="187.6" y="162.4">GND</text>
<text x="179.4" y="176.6">UART1_TX</text>
<text x="179.4" y="178.6">UART1_RX</text>
<text x="159.2" y="190.8">GND</text>
</g>
<g font-size="2" fill="#c90d0c">
<text x="118.5" y="49.9">U1</text>
<text x="121.8" y="61.8">TCAN1042</text>
<text x="118.5" y="82.4">U2</text>
<text x="121.8" y="94.3">TCAN1042</text>
</g>
<g font-size="2" fill="#0dab76">
<text x="23.6" y="64.2">When the Go switch is screwed all the</text>
<text x="23.6" y="66.3">way in, pin 18 on JP21 is pulled to GND.</text>
<text x="23.6" y="68.4">Under normal circumstances the Go</text>
<text x="23.6" y="70.5">switch will be screwed in all the way. To</text>
<text x="23.6" y="72.6">start the Jetson Xavier, the Go switch</text>
<text x="23.6" y="74.8">will have to be unscrewed, which will</text>
<text x="23.6" y="76.9">open circuit the path to ground and</text>
<text x="23.6" y="79">allow R23 to pull the line high. The '1'</text>
<text x="23.6" y="81.1">on the line will be read by software and</text>
<text x="23.6" y="83.2">will cause the Jetson to start.</text>
<text x="49.4" y="107.6">Pull up resistor for GO Switch</text>
</g>
<text font-size="2" fill="#0696d7" x="19" y="143.6">Placed ontop of TX2 GPIO expansion headers</text>
<g font-size="1.7" fill="#808080">
<text x="115.7" y="52.5">5</text>
<text x="120.4" y="53.4">VIO</text>
<text x="129.3" y="53.4">VCC</text>
<text x="136.7" y="52.5">3</text>
<text x="208.7" y="48.4">1</text>
<text x="208.7" y="50.5">2</text>
<text x="208.7" y="52.5">3</text>
<text x="211.8" y="49.3">+5V</text>
<text x="211.8" y="51.4">CANH</text>
<text x="211.8" y="53.4">CANL</text>
<text x="115.7" y="54.5">1</text>
<text x="115.7" y="56.6">4</text>
<text x="115.7" y="58.6">8</text>
<text x="120.4" y="55.4">TXD</text>
<text x="120.4" y="57.4">RXD</text>
<text x="120.4" y="59.5">STB</text>
<text x="128.1" y="55.4">CANH</text>
<text x="128.4" y="57.4">CANL</text>
<text x="129.2" y="59.5">GND</text>
<text x="136.7" y="58.6">2</text>
<text x="136.7" y="56.6">6</text>
<text x="136.7" y="54.5">7</text>
<text x="202.8" y="58.6">TAB_A*2</text>
<text x="208.7" y="54.5">4</text>
<text x="211.8" y="55.4">GND</text>
<text x="211.8" y="59.5">TABS</text>
<text x="183.3" y="64.6" transform="rotate(-90 183.3 64.6)">2</text>
<text x="183.3" y="70.2" transform="rotate(-90 183.3 70.2)">1</text>
<text x="193.5" y="70.4">2</text>
<text x="193.5" y="67.1">1</text>
<text x="196.6" y="71.2">P$2</text>
<text x="196.6" y="68">P$1</text>
<text x="202" y="68.7">3</text>
<text x="205.1" y="69.6">P$3</text>
<text x="218.9" y="80.9">1</text>
<text x="218.9" y="82.9">2</text>
<text x="222" y="81.8">+5V</text>
<text x="222" y="83.8">CANH</text>
<text x="115.7" y="87">1</text>
<text x="115.7" y="89">4</text>
<text x="115.7" y="85">5</text>
<text x="120.4" y="87.9">TXD</text>
<text x="120.4" y="89.9">RXD</text>
<text x="120.4" y="85.9">VIO</text>
<text x="128.1" y="87.9">CANH</text>
<text x="128.4" y="89.9">CANL</text>
<text x="129.3" y="85.9">VCC</text>
<text x="136.7" y="85">3</text>
<text x="136.7" y="89">6</text>
<text x="136.7" y="87">7</text>
<text x="218.9" y="85">3</text>
<text x="218.9" y="87">4</text>
<text x="222" y="85.9">CANL</text>
<text x="222" y="87.9">GND</text>
<text x="34.5" y="95.1">1</text>
<text x="41.2" y="95.1">2</text>
<text x="115.7" y="91.1">8</text>
<text x="120.4" y="91.9">STB</text>
<text x="129.2" y="91.9">GND</text>
<text x="136.7" y="91.1">2</text>
<text x="212.9" y="91.1">TAB_A*2</text>
<text x="222" y="91.9">TABS</text>
<text x="34.5" y="97.2">3</text>
<text x="34.5" y="99.2">5</text>
<text x="34.5" y="101.2">7</text>
<text x="41.2" y="97.2">4</text>
<text x="41.2" y="99.2">6</text>
<text x="41.2" y="101.2">8</text>
<text x="183.3" y="97.2" transform="rotate(-90 183.3 97.2)">2</text>
<text x="195.5" y="99.6">1</text>
<text x="198.6" y="100.5">P$1</text>
<text x="204" y="101.2">3</text>
<text x="33.5" y="107.3">13</text>
<text x="33.7" y="105.3">11</text>
<text x="34.5" y="103.2">9</text>
<text x="41.2" y="105.3">12</text>
<text x="41.2" y="107.3">14</text>
<text x="41.2" y="103.2">10</text>
<text x="183.3" y="102.7" transform="rotate(-90 183.3 102.7)">1</text>
<text x="195.5" y="102.8">2</text>
<text x="198.6" y="103.7">P$2</text>
<text x="207.1" y="102.1">P$3</text>
<text x="33.5" y="109.3">15</text>
<text x="33.5" y="111.4">17</text>
<text x="33.5" y="113.4">19</text>
<text x="41.2" y="109.3">16</text>
<text x="41.2" y="111.4">18</text>
<text x="41.2" y="113.4">20</text>
<text x="33.5" y="115.4">21</text>
<text x="33.5" y="117.5">23</text>
<text x="33.5" y="119.5">25</text>
<text x="41.2" y="115.4">22</text>
<text x="41.2" y="117.5">24</text>
<text x="41.2" y="119.5">26</text>
<text x="33.5" y="121.5">27</text>
<text x="33.5" y="123.6">29</text>
<text x="33.5" y="125.6">31</text>
<text x="41.2" y="121.5">28</text>
<text x="41.2" y="123.6">30</text>
<text x="41.2" y="125.6">32</text>
<text x="33.5" y="127.6">33</text>
<text x="33.5" y="129.6">35</text>
<text x="33.5" y="131.7">37</text>
<text x="41.2" y="127.6">34</text>
<text x="41.2" y="129.6">36</text>
<text x="41.2" y="131.7">38</text>
<text x="96.1" y="126.5">CON1-1</text>
<text x="96.1" y="128.5">CON1-2</text>
<text x="96.1" y="130.6">CON1-3</text>
<text x="33.5" y="133.7">39</text>
<text x="41.2" y="133.7">40</text>
<text x="96.1" y="132.6">CON1-4</text>
<text x="68.3" y="140.7">CON1-TABS</text>
<text x="68.3" y="142.7">CON2-TABS</text>
<text x="96.1" y="161">CON2-1</text>
<text x="96.1" y="163">CON2-2</text>
<text x="96.1" y="165.1">CON2-3</text>
<text x="96.1" y="167.1">CON2-4</text>
<text x="148.9" y="177.2">CON3-1</text>
<text x="148.9" y="179.3">CON3-2</text>
<text x="145.5" y="185.4">CON3-TABS</text>
</g>
</svg>
